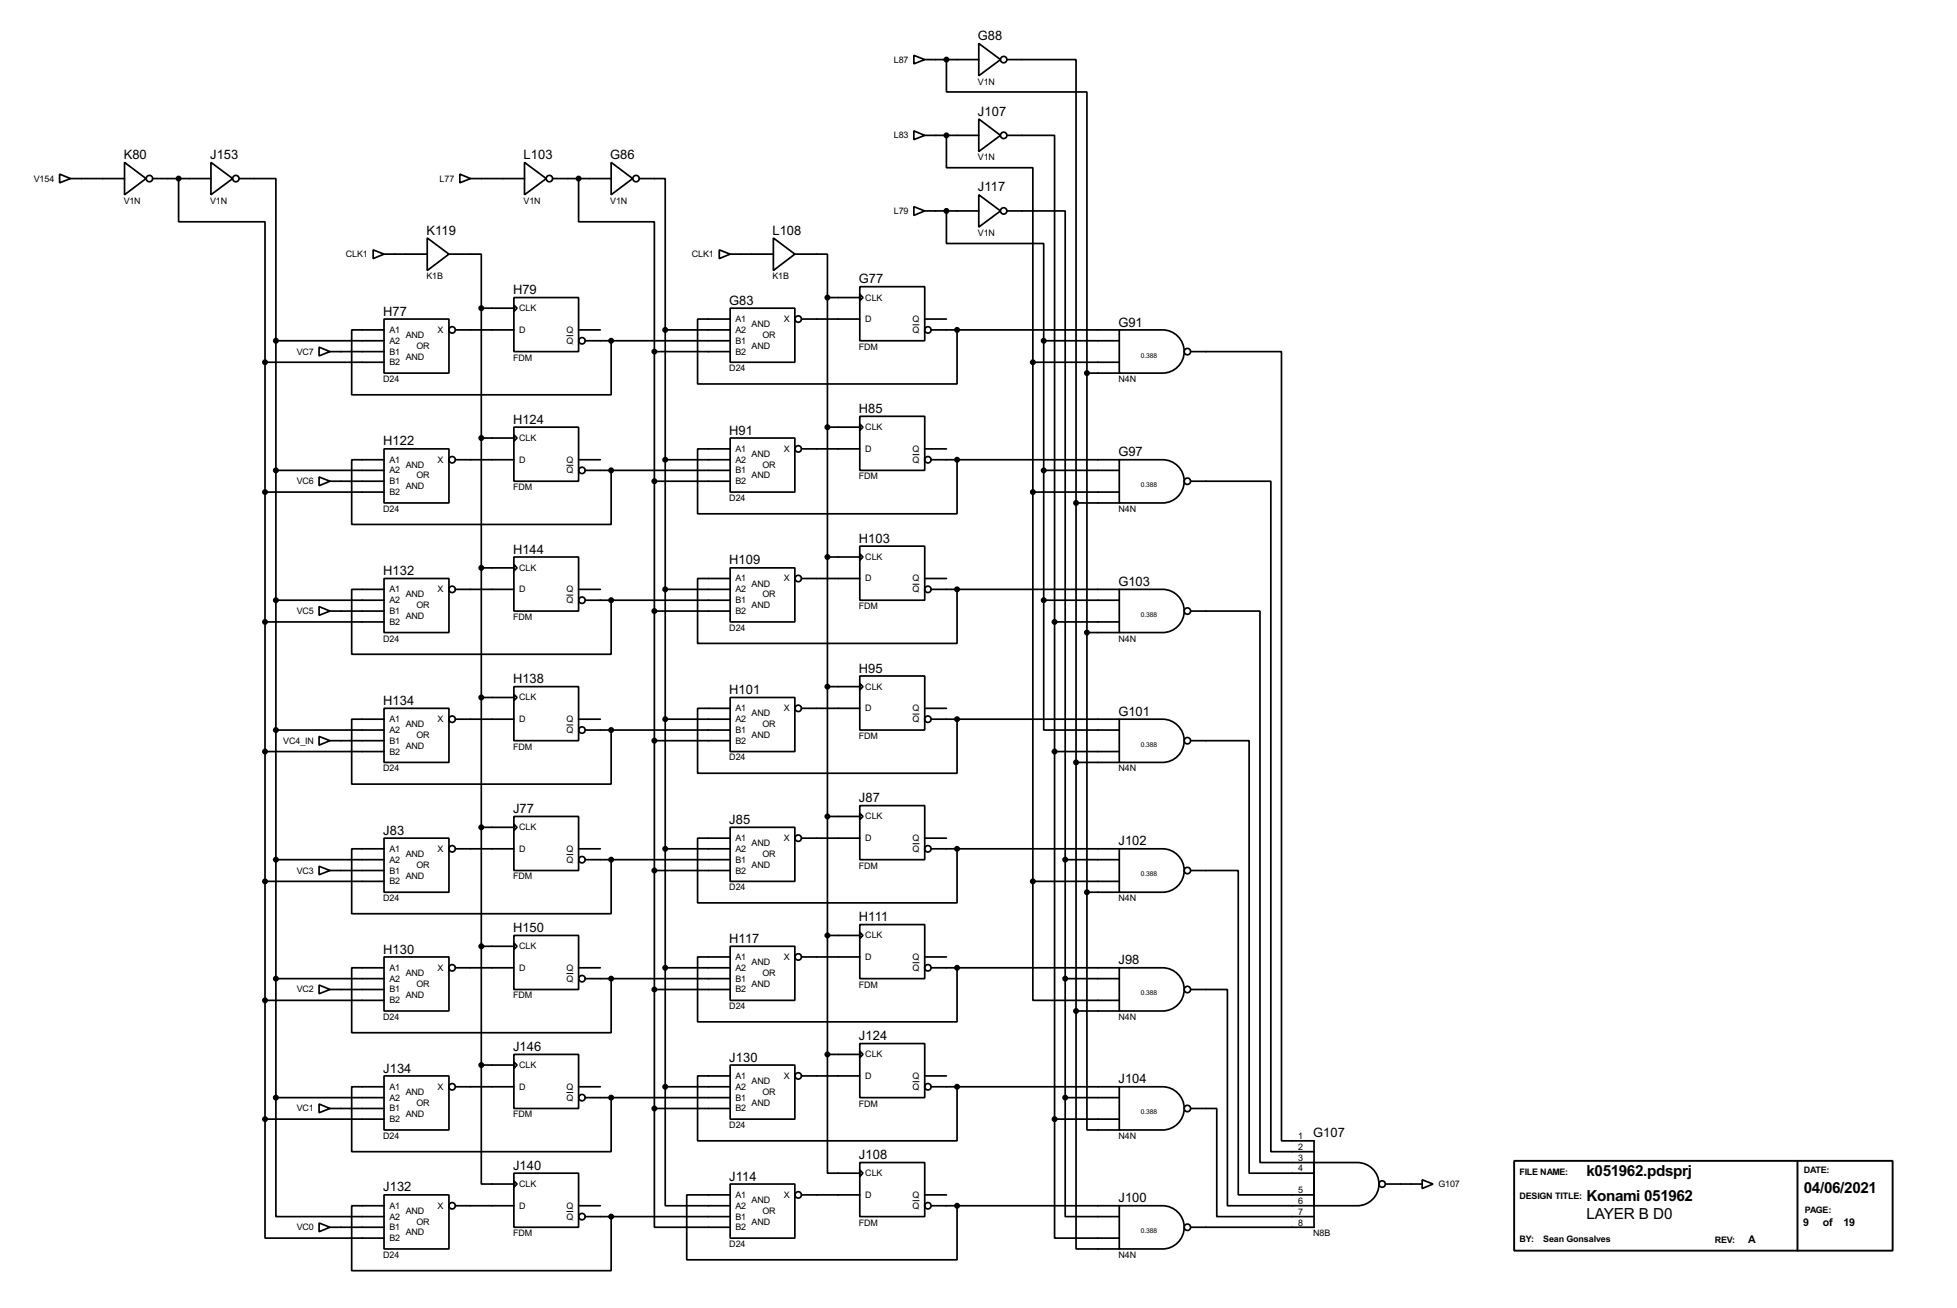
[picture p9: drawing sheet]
<svg xmlns="http://www.w3.org/2000/svg" width="460mm" height="307mm" viewBox="0 0 460 307" stroke-linecap="round" stroke-linejoin="round" font-family="sans-serif">
<g fill="none" stroke="#000" stroke-width=".4">
<path d="M214.7 13l2.5 1-2.5 1zM217.2 14h12.7M222.3 14v7.6h33v66.1M229.9 10.2l5.1 3.8-5.1 3.8zM236.5 14h16.3v104.2M29.3 38.2l5 3.8-5 3.8zM49.6 38.2l5.1 3.8-5.1 3.8zM123.2 38.2l5.1 3.8-5.1 3.8zM143.6 38.2l5 3.8-5 3.8zM214.7 30.8l2.5 1-2.5 1zM217.2 31.8h12.7M222.3 31.8v7.6h20.3v45.7"/>
<path d="M229.9 28l5.1 3.8-5.1 3.8zM236.5 31.8h11.2v114.3M14 40.9l2.6 1.1-2.6 1zM16.6 42h12.7M35.9 42h13.7M42 42v10.1h20.3v33M56.2 42h8.6v38.1M87.7 58.7l2.5 1-2.5 1.1zM90.2 59.7h10.2M100.4 55.9l5.1 3.8-5.1 3.9zM105.5 59.7h7.6v12.7M108 40.9l2.5 1.1-2.5 1z"/>
<path d="M110.5 42h12.7M129.8 42h13.8M135.9 42v10.1h17.8v30.5M150.2 42h6.1v35.5M169 58.7l2.5 1-2.5 1.1zM171.5 59.7h10.2M181.7 55.9l5 3.8-5 3.9zM186.7 59.7h7.7v10.2M214.7 48.6l2.5 1-2.5 1zM217.2 49.6h12.7M222.3 49.6v7.6h22.9v22.9M229.9 45.8l5.1 3.8-5.1 3.8z"/>
<path d="M236.5 49.6h13.7v152.4M90.2 75h15.3v12.7h-15.3zM90.2 77.5h-7.6v15.3h61v-12.7M107 77.5h13.7M113.1 72.4h7.6M113.1 72.4v177.8M120.7 69.9h15.2v12.7h-15.2zM120.7 71.7l.8 .7-.8 .8zM135.9 77.5h5.1M156.3 77.5h15.2M156.3 77.5v177.8M171.5 72.4h15.2v12.7h-15.2z"/>
<path d="M171.5 75h-7.6v15.2h60.9v-12.7M188.3 75h13.7M194.4 69.9h7.6M194.4 69.9v177.8M202 67.4h15.2v12.7h-15.2zM202 69.1l.7 .8-.7 .8zM217.2 75h5.1M218.7 77.5h44.2M262.9 77.5h10.2a5.1 5.1 0 0 1 5.1 5.1 5.1 5.1 0 0 1-5.1 5.1h-10.2zM62.3 85.1h27.9M62.3 85.1v177.8M64.8 80.1h25.4"/>
<path d="M64.8 80.1v177.8M75 81.6l2.5 1-2.5 1zM77.5 82.6h12.7M137.5 80.1h34M153.7 82.6h17.8M153.7 82.6v177.8M202 97.8h15.2v12.7h-15.2zM202 99.6l.7 .8-.7 .7zM242.6 85.1h20.3M242.6 85.1v122M245.2 80.1h17.7M245.2 80.1v60.9"/>
<path d="M255.3 87.7v121.9M255.3 87.7h7.6M279.7 82.6h21.3v185.4h7.7v20.3h-29M62.3 115.6h27.9M64.8 110.5h25.4M75 112.1l2.5 1-2.5 1zM77.5 113.1h12.7M90.2 105.5h15.3v12.7h-15.3zM90.2 108h-7.6v15.2h61v-12.7M107 108h13.7M113.1 102.9h7.6M120.7 100.4h15.2v12.7h-15.2z"/>
<path d="M120.7 102.2l.8 .7-.8 .8zM135.9 108h5.1M137.5 110.5h34M153.7 113.1h17.8M156.3 108h15.2M171.5 102.9h15.2v12.7h-15.2zM171.5 105.5h-7.6v15.2h60.9v-12.7M188.3 105.5h13.7M194.4 100.4h7.6M217.2 105.5h5.1M218.7 108h44.2M242.6 115.6h20.3"/>
<path d="M245.2 110.5h17.7M252.8 118.2v119.3M252.8 118.2h10.1M262.9 108h10.2a5.1 5.1 0 0 1 5.1 5.1 5.1 5.1 0 0 1-5.1 5.1h-10.2zM279.7 113.1h18.8v157.5h10.2M90.2 135.9h15.3v12.7h-15.3zM90.2 138.5h-7.6v15.2h61v-12.7M107 138.5h13.7M113.1 133.4h7.6M120.7 130.9h15.2v12.7h-15.2zM120.7 132.6l.8 .8-.8 .8zM135.9 138.5h5.1"/>
<path d="M156.3 138.5h15.2M171.5 133.4h15.2v12.7h-15.2zM171.5 135.9h-7.6v15.3h60.9v-12.7M188.3 135.9h13.7M194.4 130.9h7.6M202 128.3h15.2v12.7h-15.2zM202 130.1l.7 .8-.7 .7zM217.2 135.9h5.1M218.7 138.5h44.2M262.9 138.5h10.2a5.1 5.1 0 0 1 5.1 5 5.1 5.1 0 0 1-5.1 5.1h-10.2zM62.3 146.1h27.9M64.8 141h25.4"/>
<path d="M75 142.5l2.5 1.1-2.5 1zM77.5 143.6h12.7M137.5 141h34M153.7 143.6h17.8M202 158.8h15.2v12.7h-15.2zM245.2 141v30.5h17.7M245.2 141h17.7M247.7 146.1h15.2M247.7 146.1v116.8M255.3 148.6h7.6M279.7 143.6h16.3v129.5h12.7M62.3 176.6h27.9"/>
<path d="M64.8 171.5h25.4M75 173l2.5 1-2.5 1.1zM77.5 174h12.7M90.2 166.4h15.3v12.7h-15.3zM90.2 169h-7.6v15.2h61v-12.7M107 169h13.7M113.1 163.9h7.6M120.7 161.3h15.2v12.7h-15.2zM120.7 163.1l.8 .8-.8 .7zM135.9 169h5.1M137.5 171.5h34M153.7 174h17.8"/>
<path d="M156.3 169h15.2M171.5 163.9h15.2v12.7h-15.2zM171.5 166.4h-7.6v15.3h60.9v-12.7M188.3 166.4h13.7M194.4 161.3h7.6M202 160.6l.7 .7-.7 .8zM217.2 166.4h5.1M218.7 169h44.2M247.7 176.6h15.2M252.8 179.1h10.1M262.9 169h10.2a5.1 5.1 0 0 1 5.1 5 5.1 5.1 0 0 1-5.1 5.1h-10.2zM279.7 174h13.7v101.6h15.3"/>
<path d="M90.2 196.9h15.3v12.7h-15.3zM90.2 199.4h-7.6v15.3h61v-12.7M107 199.4h13.7M113.1 194.4h7.6M120.7 191.8h15.2v12.7h-15.2zM120.7 193.6l.8 .8-.8 .7zM135.9 199.4h5.1M156.3 199.4h15.2M171.5 194.4h15.2v12.7h-15.2zM171.5 196.9h-7.6v15.2h60.9v-12.7M188.3 196.9h13.7M194.4 191.8h7.6"/>
<path d="M202 189.3h15.2v12.7h-15.2zM202 191.1l.7 .7-.7 .8zM217.2 196.9h5.1M218.7 199.4h44.2M262.9 199.4h10.2a5.1 5.1 0 0 1 5.1 5.1 5.1 5.1 0 0 1-5.1 5.1h-10.2zM62.3 207.1h27.9M64.8 202h25.4M75 203.5l2.5 1-2.5 1zM77.5 204.5h12.7M120.7 219.8h15.2v12.7h-15.2zM137.5 202h34M153.7 204.5h17.8"/>
<path d="M194.4 219.8h7.6M202 217.2h15.2v12.7h-15.2zM202 219l.7 .8-.7 .7zM242.6 207.1v27.9h20.3M242.6 207.1h20.3M250.2 202h12.7M250.2 202v55.9M255.3 209.6v55.9h7.6M255.3 209.6h7.6M279.7 204.5h11.2v76.2h17.8M62.3 235h27.9M64.8 229.9h25.4"/>
<path d="M75 231.4l2.5 1.1-2.5 1zM77.5 232.5h12.7M90.2 224.8h15.3v12.7h-15.3zM90.2 227.4h-7.6v15.2h61v-12.7M107 227.4h13.7M113.1 222.3h7.6M120.7 221.5l.8 .8-.8 .8zM135.9 227.4h5.1M137.5 229.9h34M153.7 232.5h17.8M156.3 227.4h15.2M171.5 222.3h15.2v12.7h-15.2z"/>
<path d="M171.5 224.8h-7.6v15.3h60.9v-12.7M188.3 224.8h13.7M217.2 224.8h5.1M218.7 227.4h44.2M250.2 229.9h12.7M252.8 237.5v55.9h10.1M252.8 237.5h10.1M262.9 227.4h10.2a5.1 5.1 0 0 1 5.1 5 5.1 5.1 0 0 1-5.1 5.1h-10.2zM279.7 232.5h8.6v50.8h20.4M64.8 257.9v27.9h25.4M64.8 257.9h25.4M75 259.4l2.5 1-2.5 1z"/>
<path d="M90.2 252.8h15.3v12.7h-15.3zM90.2 255.3h-7.6v15.3h61v-12.7M107 255.3h13.7M113.1 250.2v28h7.6M113.1 250.2h7.6M120.7 247.7h15.2v12.7h-15.2zM120.7 249.5l.8 .7-.8 .8zM135.9 255.3h5.1M137.5 257.9h34M156.3 255.3v28h15.2M156.3 255.3h15.2M171.5 250.2h15.2v12.7h-15.2z"/>
<path d="M171.5 252.8h-7.6v15.2h60.9v-12.7M188.3 252.8h13.7M194.4 247.7v27.9h7.6M194.4 247.7h7.6M202 245.2h15.2v12.7h-15.2zM202 246.9l.7 .8-.7 .8zM217.2 252.8h5.1M218.7 255.3h44.2M250.2 257.9v27.9h12.7M250.2 257.9h12.7M262.9 255.3h10.2a5.1 5.1 0 0 1 5.1 5.1 5.1 5.1 0 0 1-5.1 5.1h-10.2zM62.3 262.9v28h27.9"/>
<path d="M62.3 262.9h27.9M77.5 260.4h12.7M120.7 275.6h15.2v12.7h-15.2zM120.7 277.4l.8 .8-.8 .7zM153.7 260.4v27.9h17.8M153.7 260.4h17.8M171.5 278.2h15.2v12.7h-15.2zM202 273.1h15.2v12.7h-15.2zM202 274.9l.7 .7-.7 .8zM247.7 262.9v28h15.2M247.7 262.9h15.2M279.7 260.4h6.1v25.4h22.9"/>
<path d="M308.7 273.1h10.1a5.1 5.1 0 0 1 5.1 5.1 5.1 5.1 0 0 1-5.1 5.1h-10.1zM325.4 278.2h8.7M334.1 277.2l2.5 1-2.5 1zM75 287.3l2.5 1-2.5 1.1zM77.5 288.3h12.7M90.2 280.7h15.3v12.7h-15.3zM90.2 283.3h-7.6v15.2h61v-12.7M107 283.3h13.7M135.9 283.3h5.1M137.5 285.8h34M171.5 280.7h-10.2v15.3h63.5v-12.7M188.3 280.7h13.7"/>
<path d="M217.2 280.7h5.1M218.7 283.3h44.2M262.9 283.3h10.2a5.1 5.1 0 0 1 5.1 5 5.1 5.1 0 0 1-5.1 5.1h-10.2z"/>
<circle cx="235.7" cy="14" r=".75"/>
<circle cx="235.7" cy="31.8" r=".75"/>
<circle cx="35.1" cy="42" r=".75"/>
<circle cx="55.4" cy="42" r=".75"/>
<circle cx="129" cy="42" r=".75"/>
<circle cx="149.4" cy="42" r=".75"/>
<circle cx="235.7" cy="49.6" r=".75"/>
<circle cx="106.2" cy="77.5" r=".75"/>
<circle cx="187.5" cy="75" r=".75"/>
<circle cx="217.9" cy="77.5" r=".75"/>
<circle cx="136.7" cy="80.1" r=".75"/>
<circle cx="278.9" cy="82.6" r=".75"/>
<circle cx="106.2" cy="108" r=".75"/>
<circle cx="136.7" cy="110.5" r=".75"/>
<circle cx="187.5" cy="105.5" r=".75"/>
<circle cx="217.9" cy="108" r=".75"/>
<circle cx="278.9" cy="113.1" r=".75"/>
<circle cx="106.2" cy="138.5" r=".75"/>
<circle cx="187.5" cy="135.9" r=".75"/>
<circle cx="217.9" cy="138.5" r=".75"/>
<circle cx="136.7" cy="141" r=".75"/>
<circle cx="278.9" cy="143.6" r=".75"/>
<circle cx="106.2" cy="169" r=".75"/>
<circle cx="136.7" cy="171.5" r=".75"/>
<circle cx="187.5" cy="166.4" r=".75"/>
<circle cx="217.9" cy="169" r=".75"/>
<circle cx="278.9" cy="174" r=".75"/>
<circle cx="106.2" cy="199.4" r=".75"/>
<circle cx="187.5" cy="196.9" r=".75"/>
<circle cx="217.9" cy="199.4" r=".75"/>
<circle cx="136.7" cy="202" r=".75"/>
<circle cx="278.9" cy="204.5" r=".75"/>
<circle cx="106.2" cy="227.4" r=".75"/>
<circle cx="136.7" cy="229.9" r=".75"/>
<circle cx="187.5" cy="224.8" r=".75"/>
<circle cx="217.9" cy="227.4" r=".75"/>
<circle cx="278.9" cy="232.5" r=".75"/>
<circle cx="106.2" cy="255.3" r=".75"/>
<circle cx="136.7" cy="257.9" r=".75"/>
<circle cx="187.5" cy="252.8" r=".75"/>
<circle cx="217.9" cy="255.3" r=".75"/>
<circle cx="278.9" cy="260.4" r=".75"/>
<circle cx="324.6" cy="278.2" r=".75"/>
<circle cx="106.2" cy="283.3" r=".75"/>
<circle cx="136.7" cy="285.8" r=".75"/>
<circle cx="187.5" cy="280.7" r=".75"/>
<circle cx="217.9" cy="283.3" r=".75"/>
<circle cx="278.9" cy="288.3" r=".75"/>
</g>
<g fill="none" stroke="#000" stroke-width=".23">
<path d="M133.1 78.9h1.6M214.4 76.3h1.6M133.1 109.3h1.6M214.4 106.8h1.6M133.1 139.8h1.6M214.4 137.3h1.6M133.1 170.3h1.6M214.4 167.8h1.6M214.4 198.2h1.6M133.1 200.8h1.6M133.1 228.7h1.6M214.4 226.2h1.6"/>
<path d="M133.1 256.7h1.6M214.4 254.1h1.6M133.1 284.6h1.6M214.4 282.1h1.6"/>
</g>
<g fill="#000" stroke="#000" stroke-width=".4">
<circle cx="222.3" cy="14" r=".5"/>
<circle cx="222.3" cy="31.8" r=".5"/>
<circle cx="41.9" cy="42" r=".5"/>
<circle cx="135.9" cy="42" r=".5"/>
<circle cx="222.3" cy="49.6" r=".5"/>
<circle cx="113" cy="72.4" r=".5"/>
<circle cx="156.2" cy="77.5" r=".5"/>
<circle cx="194.3" cy="69.9" r=".5"/>
<circle cx="224.8" cy="77.5" r=".5"/>
<circle cx="62.2" cy="85.1" r=".5"/>
<circle cx="64.8" cy="80.1" r=".5"/>
<circle cx="143.5" cy="80.1" r=".5"/>
<circle cx="153.7" cy="82.6" r=".5"/>
<circle cx="242.6" cy="85.1" r=".5"/>
<circle cx="245.1" cy="80.1" r=".5"/>
<circle cx="255.3" cy="87.7" r=".5"/>
<circle cx="62.2" cy="115.6" r=".5"/>
<circle cx="64.8" cy="110.5" r=".5"/>
<circle cx="113" cy="102.9" r=".5"/>
<circle cx="143.5" cy="110.5" r=".5"/>
<circle cx="153.7" cy="113.1" r=".5"/>
<circle cx="156.2" cy="108" r=".5"/>
<circle cx="194.3" cy="100.4" r=".5"/>
<circle cx="224.8" cy="108" r=".5"/>
<circle cx="242.6" cy="115.6" r=".5"/>
<circle cx="245.1" cy="110.5" r=".5"/>
<circle cx="252.7" cy="118.2" r=".5"/>
<circle cx="113" cy="133.4" r=".5"/>
<circle cx="156.2" cy="138.5" r=".5"/>
<circle cx="194.3" cy="130.9" r=".5"/>
<circle cx="224.8" cy="138.5" r=".5"/>
<circle cx="62.2" cy="146.1" r=".5"/>
<circle cx="64.8" cy="141" r=".5"/>
<circle cx="143.5" cy="141" r=".5"/>
<circle cx="153.7" cy="143.6" r=".5"/>
<circle cx="245.1" cy="141" r=".5"/>
<circle cx="247.7" cy="146.1" r=".5"/>
<circle cx="255.3" cy="148.6" r=".5"/>
<circle cx="62.2" cy="176.6" r=".5"/>
<circle cx="64.8" cy="171.5" r=".5"/>
<circle cx="113" cy="163.9" r=".5"/>
<circle cx="143.5" cy="171.5" r=".5"/>
<circle cx="153.7" cy="174" r=".5"/>
<circle cx="156.2" cy="169" r=".5"/>
<circle cx="194.3" cy="161.3" r=".5"/>
<circle cx="224.8" cy="169" r=".5"/>
<circle cx="247.7" cy="176.6" r=".5"/>
<circle cx="252.7" cy="179.1" r=".5"/>
<circle cx="113" cy="194.4" r=".5"/>
<circle cx="156.2" cy="199.4" r=".5"/>
<circle cx="194.3" cy="191.8" r=".5"/>
<circle cx="224.8" cy="199.4" r=".5"/>
<circle cx="62.2" cy="207.1" r=".5"/>
<circle cx="64.8" cy="202" r=".5"/>
<circle cx="143.5" cy="202" r=".5"/>
<circle cx="153.7" cy="204.5" r=".5"/>
<circle cx="194.3" cy="219.8" r=".5"/>
<circle cx="242.6" cy="207.1" r=".5"/>
<circle cx="250.2" cy="202" r=".5"/>
<circle cx="255.3" cy="209.6" r=".5"/>
<circle cx="62.2" cy="235" r=".5"/>
<circle cx="64.8" cy="229.9" r=".5"/>
<circle cx="113" cy="222.3" r=".5"/>
<circle cx="143.5" cy="229.9" r=".5"/>
<circle cx="153.7" cy="232.5" r=".5"/>
<circle cx="156.2" cy="227.4" r=".5"/>
<circle cx="224.8" cy="227.4" r=".5"/>
<circle cx="250.2" cy="229.9" r=".5"/>
<circle cx="252.7" cy="237.5" r=".5"/>
<circle cx="64.8" cy="257.9" r=".5"/>
<circle cx="113" cy="250.2" r=".5"/>
<circle cx="143.5" cy="257.9" r=".5"/>
<circle cx="156.2" cy="255.3" r=".5"/>
<circle cx="194.3" cy="247.7" r=".5"/>
<circle cx="224.8" cy="255.3" r=".5"/>
<circle cx="250.2" cy="257.9" r=".5"/>
<circle cx="62.2" cy="262.9" r=".5"/>
<circle cx="153.7" cy="260.4" r=".5"/>
<circle cx="247.7" cy="262.9" r=".5"/>
<circle cx="143.5" cy="285.8" r=".5"/>
<circle cx="224.8" cy="283.3" r=".5"/>
</g>
<path d="M355.7 272.7h88.9v21.1h-88.9zM422.2 272.7v21.1" fill="none" stroke="#000" stroke-width=".45"/>
<g font-size="4">
<text x="372.7" y="276.3">k051962.pdsprj</text>
<text x="423.7" y="280.4">04/06/2021</text>
<text x="372.7" y="286.5">LAYER B D0</text>
<text x="372.7" y="282.1">Konami 051962</text>
</g>
<g font-size="3.4">
<text x="229.7" y="9.4">G88</text>
<text x="229.7" y="27.2">J107</text>
<text x="29.1" y="37.4">K80</text>
<text x="49.4" y="37.4">J153</text>
<text x="123" y="37.4">L103</text>
<text x="143.4" y="37.4">G86</text>
<text x="229.7" y="45">J117</text>
<text x="100.2" y="55.1">K119</text>
<text x="181.5" y="55.1">L108</text>
<text x="120.5" y="69.1">H79</text>
<text x="171.3" y="71.6">G83</text>
<text x="201.8" y="66.6">G77</text>
<text x="90" y="74.1">H77</text>
<text x="262.7" y="76.7">G91</text>
<text x="120.5" y="99.5">H124</text>
<text x="201.8" y="97">H85</text>
<text x="90" y="104.7">H122</text>
<text x="171.3" y="102.1">H91</text>
<text x="262.7" y="107.2">G97</text>
<text x="120.5" y="130.1">H144</text>
<text x="201.8" y="127.5">H103</text>
<text x="90" y="135.1">H132</text>
<text x="171.3" y="132.6">H109</text>
<text x="262.7" y="137.7">G103</text>
<text x="120.5" y="160.5">H138</text>
<text x="201.8" y="158">H95</text>
<text x="90" y="165.6">H134</text>
<text x="171.3" y="163.1">H101</text>
<text x="262.7" y="168.2">G101</text>
<text x="120.5" y="191">J77</text>
<text x="201.8" y="188.5">J87</text>
<text x="90" y="196.1">J83</text>
<text x="171.3" y="193.6">J85</text>
<text x="262.7" y="198.6">J102</text>
<text x="120.5" y="219">H150</text>
<text x="171.3" y="221.5">H117</text>
<text x="201.8" y="216.4">H111</text>
<text x="90" y="224">H130</text>
<text x="262.7" y="226.6">J98</text>
<text x="201.8" y="244.4">J124</text>
<text x="90" y="252">J134</text>
<text x="120.5" y="246.9">J146</text>
<text x="171.3" y="249.4">J130</text>
<text x="262.7" y="254.5">J104</text>
<text x="308.5" y="267.2">G107</text>
<text x="120.5" y="274.8">J140</text>
<text x="201.8" y="272.3">J108</text>
<text x="90" y="279.9">J132</text>
<text x="171.3" y="277.4">J114</text>
<text x="262.7" y="282.5">J100</text>
</g>
<g font-size="2.8">
<text x="410.6" y="292.1">A</text>
<text x="423.6" y="288.1">9</text>
<text x="428.2" y="288.1">of</text>
<text x="433" y="288.1">19</text>
</g>
<g font-size="2.4">
<text x="210" y="14.7">L87</text>
<text x="229.7" y="19.9">V1N</text>
<text x="210" y="32.5">L83</text>
<text x="229.7" y="37.7">V1N</text>
<text x="8" y="42.7">V154</text>
<text x="29.1" y="47.9">V1N</text>
<text x="49.4" y="47.9">V1N</text>
<text x="103.3" y="42.7">L77</text>
<text x="123" y="47.9">V1N</text>
<text x="143.4" y="47.9">V1N</text>
<text x="210" y="50.2">L79</text>
<text x="229.7" y="55.4">V1N</text>
<text x="81.3" y="60.4">CLK1</text>
<text x="100.2" y="65.6">K1B</text>
<text x="162.5" y="60.4">CLK1</text>
<text x="181.5" y="65.6">K1B</text>
<text x="203.3" y="70.6">CLK</text>
<text x="122" y="73.1">CLK</text>
<text x="172.8" y="75.6">A1</text>
<text x="176.6" y="76.9">AND</text>
<text x="184.1" y="75.6">X</text>
<text x="203.3" y="75.6">D</text>
<text x="214.4" y="75.6">Q</text>
<text x="69.7" y="83.3">VC7</text>
<text x="91.5" y="78.2">A1</text>
<text x="91.5" y="83.3">B1</text>
<text x="91.5" y="80.8">A2</text>
<text x="95.3" y="79.4">AND</text>
<text x="97.8" y="81.9">OR</text>
<text x="102.8" y="78.2">X</text>
<text x="122" y="78.2">D</text>
<text x="133.1" y="78.2">Q</text>
<text x="133.1" y="80.8">Q</text>
<text x="172.8" y="80.8">B1</text>
<text x="172.8" y="83.3">B2</text>
<text x="172.8" y="78.2">A2</text>
<text x="176.6" y="81.9">AND</text>
<text x="179.1" y="79.4">OR</text>
<text x="201.8" y="82.2">FDM</text>
<text x="214.4" y="78.2">Q</text>
<text x="90" y="89.7">D24</text>
<text x="91.5" y="85.8">B2</text>
<text x="95.3" y="84.5">AND</text>
<text x="120.5" y="84.7">FDM</text>
<text x="171.3" y="87.2">D24</text>
<text x="262.7" y="89.7">N4N</text>
<text x="203.3" y="101">CLK</text>
<text x="122" y="103.6">CLK</text>
<text x="172.8" y="106.2">A1</text>
<text x="176.6" y="107.3">AND</text>
<text x="184.1" y="106.2">X</text>
<text x="203.3" y="106.2">D</text>
<text x="214.4" y="106.2">Q</text>
<text x="69.7" y="113.7">VC6</text>
<text x="91.5" y="108.7">A1</text>
<text x="91.5" y="113.7">B1</text>
<text x="91.5" y="111.2">A2</text>
<text x="95.3" y="109.9">AND</text>
<text x="97.8" y="112.4">OR</text>
<text x="102.8" y="108.7">X</text>
<text x="122" y="108.7">D</text>
<text x="133.1" y="108.7">Q</text>
<text x="133.1" y="111.2">Q</text>
<text x="172.8" y="111.2">B1</text>
<text x="172.8" y="113.7">B2</text>
<text x="172.8" y="108.7">A2</text>
<text x="176.6" y="112.4">AND</text>
<text x="179.1" y="109.9">OR</text>
<text x="201.8" y="112.6">FDM</text>
<text x="214.4" y="108.7">Q</text>
<text x="91.5" y="116.3">B2</text>
<text x="95.3" y="115">AND</text>
<text x="120.5" y="115.1">FDM</text>
<text x="171.3" y="117.7">D24</text>
<text x="90" y="120.3">D24</text>
<text x="262.7" y="120.3">N4N</text>
<text x="203.3" y="131.6">CLK</text>
<text x="122" y="134.1">CLK</text>
<text x="172.8" y="136.6">A1</text>
<text x="176.6" y="137.8">AND</text>
<text x="184.1" y="136.6">X</text>
<text x="203.3" y="136.6">D</text>
<text x="214.4" y="136.6">Q</text>
<text x="91.5" y="139.2">A1</text>
<text x="91.5" y="141.7">A2</text>
<text x="95.3" y="140.4">AND</text>
<text x="97.8" y="142.9">OR</text>
<text x="102.8" y="139.2">X</text>
<text x="122" y="139.2">D</text>
<text x="133.1" y="139.2">Q</text>
<text x="133.1" y="141.7">Q</text>
<text x="172.8" y="141.7">B1</text>
<text x="172.8" y="139.2">A2</text>
<text x="176.6" y="142.9">AND</text>
<text x="179.1" y="140.4">OR</text>
<text x="201.8" y="143.1">FDM</text>
<text x="214.4" y="139.2">Q</text>
<text x="69.7" y="144.3">VC5</text>
<text x="91.5" y="144.3">B1</text>
<text x="91.5" y="146.8">B2</text>
<text x="95.3" y="145.5">AND</text>
<text x="120.5" y="145.7">FDM</text>
<text x="171.3" y="148.2">D24</text>
<text x="172.8" y="144.3">B2</text>
<text x="90" y="150.7">D24</text>
<text x="262.7" y="150.7">N4N</text>
<text x="122" y="164.6">CLK</text>
<text x="172.8" y="167.1">A1</text>
<text x="184.1" y="167.1">X</text>
<text x="203.3" y="162">CLK</text>
<text x="203.3" y="167.1">D</text>
<text x="214.4" y="167.1">Q</text>
<text x="91.5" y="169.7">A1</text>
<text x="91.5" y="172.2">A2</text>
<text x="95.3" y="170.9">AND</text>
<text x="97.8" y="173.4">OR</text>
<text x="102.8" y="169.7">X</text>
<text x="122" y="169.7">D</text>
<text x="133.1" y="169.7">Q</text>
<text x="133.1" y="172.2">Q</text>
<text x="172.8" y="172.2">B1</text>
<text x="172.8" y="169.7">A2</text>
<text x="176.6" y="168.3">AND</text>
<text x="176.6" y="173.4">AND</text>
<text x="179.1" y="170.9">OR</text>
<text x="201.8" y="173.6">FDM</text>
<text x="214.4" y="169.7">Q</text>
<text x="66.6" y="174.7">VC4_IN</text>
<text x="91.5" y="174.7">B1</text>
<text x="91.5" y="177.3">B2</text>
<text x="95.3" y="175.9">AND</text>
<text x="120.5" y="176.1">FDM</text>
<text x="171.3" y="178.7">D24</text>
<text x="172.8" y="174.7">B2</text>
<text x="90" y="181.2">D24</text>
<text x="262.7" y="181.2">N4N</text>
<text x="122" y="195.1">CLK</text>
<text x="172.8" y="197.6">A1</text>
<text x="184.1" y="197.6">X</text>
<text x="203.3" y="192.5">CLK</text>
<text x="203.3" y="197.6">D</text>
<text x="214.4" y="197.6">Q</text>
<text x="91.5" y="200.1">A1</text>
<text x="91.5" y="202.7">A2</text>
<text x="95.3" y="201.3">AND</text>
<text x="97.8" y="203.9">OR</text>
<text x="102.8" y="200.1">X</text>
<text x="122" y="200.1">D</text>
<text x="133.1" y="200.1">Q</text>
<text x="133.1" y="202.7">Q</text>
<text x="172.8" y="202.7">B1</text>
<text x="172.8" y="200.1">A2</text>
<text x="176.6" y="198.8">AND</text>
<text x="176.6" y="203.9">AND</text>
<text x="179.1" y="201.3">OR</text>
<text x="214.4" y="200.1">Q</text>
<text x="69.7" y="205.2">VC3</text>
<text x="91.5" y="205.2">B1</text>
<text x="91.5" y="207.8">B2</text>
<text x="95.3" y="206.4">AND</text>
<text x="120.5" y="206.6">FDM</text>
<text x="171.3" y="209.2">D24</text>
<text x="172.8" y="205.2">B2</text>
<text x="201.8" y="204.1">FDM</text>
<text x="90" y="211.7">D24</text>
<text x="262.7" y="211.7">N4N</text>
<text x="203.3" y="220.5">CLK</text>
<text x="122" y="223">CLK</text>
<text x="172.8" y="225.5">A1</text>
<text x="176.6" y="226.7">AND</text>
<text x="184.1" y="225.5">X</text>
<text x="203.3" y="225.5">D</text>
<text x="214.4" y="225.5">Q</text>
<text x="69.7" y="233.2">VC2</text>
<text x="91.5" y="228.1">A1</text>
<text x="91.5" y="233.2">B1</text>
<text x="91.5" y="230.6">A2</text>
<text x="95.3" y="229.3">AND</text>
<text x="97.8" y="231.8">OR</text>
<text x="102.8" y="228.1">X</text>
<text x="122" y="228.1">D</text>
<text x="133.1" y="228.1">Q</text>
<text x="133.1" y="230.6">Q</text>
<text x="172.8" y="230.6">B1</text>
<text x="172.8" y="233.2">B2</text>
<text x="172.8" y="228.1">A2</text>
<text x="176.6" y="231.8">AND</text>
<text x="179.1" y="229.3">OR</text>
<text x="201.8" y="232">FDM</text>
<text x="214.4" y="228.1">Q</text>
<text x="90" y="239.6">D24</text>
<text x="91.5" y="235.7">B2</text>
<text x="95.3" y="234.4">AND</text>
<text x="120.5" y="234.6">FDM</text>
<text x="171.3" y="237.1">D24</text>
<text x="262.7" y="239.6">N4N</text>
<text x="122" y="250.9">CLK</text>
<text x="203.3" y="248.4">CLK</text>
<text x="91.5" y="256">A1</text>
<text x="95.3" y="257.2">AND</text>
<text x="102.8" y="256">X</text>
<text x="122" y="256">D</text>
<text x="133.1" y="256">Q</text>
<text x="172.8" y="253.5">A1</text>
<text x="172.8" y="256">A2</text>
<text x="176.6" y="254.7">AND</text>
<text x="179.1" y="257.2">OR</text>
<text x="184.1" y="253.5">X</text>
<text x="203.3" y="253.5">D</text>
<text x="214.4" y="253.5">Q</text>
<text x="214.4" y="256">Q</text>
<text x="69.7" y="261.1">VC1</text>
<text x="91.5" y="261.1">B1</text>
<text x="91.5" y="263.6">B2</text>
<text x="91.5" y="258.6">A2</text>
<text x="95.3" y="262.3">AND</text>
<text x="97.8" y="259.8">OR</text>
<text x="120.5" y="262.5">FDM</text>
<text x="133.1" y="258.6">Q</text>
<text x="172.8" y="258.6">B1</text>
<text x="172.8" y="261.1">B2</text>
<text x="176.6" y="259.8">AND</text>
<text x="201.8" y="260">FDM</text>
<text x="90" y="267.6">D24</text>
<text x="171.3" y="265">D24</text>
<text x="262.7" y="267.6">N4N</text>
<text x="305" y="267.6">1</text>
<text x="305" y="270.2">2</text>
<text x="305" y="272.7">3</text>
<text x="305" y="275.2">4</text>
<text x="423.7" y="275.6">DATE:</text>
<text x="122" y="278.9">CLK</text>
<text x="172.8" y="281.4">A1</text>
<text x="184.1" y="281.4">X</text>
<text x="203.3" y="276.3">CLK</text>
<text x="203.3" y="281.4">D</text>
<text x="214.4" y="281.4">Q</text>
<text x="305" y="280.3">5</text>
<text x="337.9" y="278.9">G107</text>
<text x="356.9" y="276.1">FILE NAME:</text>
<text x="356.9" y="281.6">DESIGN TITLE:</text>
<text x="91.5" y="284">A1</text>
<text x="91.5" y="286.5">A2</text>
<text x="95.3" y="285.2">AND</text>
<text x="97.8" y="287.7">OR</text>
<text x="102.8" y="284">X</text>
<text x="122" y="284">D</text>
<text x="133.1" y="284">Q</text>
<text x="133.1" y="286.5">Q</text>
<text x="172.8" y="286.5">B1</text>
<text x="172.8" y="284">A2</text>
<text x="176.6" y="282.6">AND</text>
<text x="176.6" y="287.7">AND</text>
<text x="179.1" y="285.2">OR</text>
<text x="201.8" y="287.9">FDM</text>
<text x="214.4" y="284">Q</text>
<text x="305" y="282.9">6</text>
<text x="305" y="285.4">7</text>
<text x="305" y="287.9">8</text>
<text x="424" y="285">PAGE:</text>
<text x="69.7" y="289">VC0</text>
<text x="91.5" y="289">B1</text>
<text x="91.5" y="291.6">B2</text>
<text x="95.3" y="290.2">AND</text>
<text x="120.5" y="290.4">FDM</text>
<text x="171.3" y="293">D24</text>
<text x="172.8" y="289">B2</text>
<text x="308.5" y="290.4">N8B</text>
<text x="356.9" y="291.9">BY:</text>
<text x="362.5" y="291.9">Sean Gonsalves</text>
<text x="402.8" y="292">REV:</text>
<text x="90" y="295.5">D24</text>
<text x="262.7" y="295.5">N4N</text>
</g>
<g font-size="1.8">
<text x="268" y="84">0.388</text>
<text x="268" y="114.4">0.388</text>
<text x="268" y="145">0.388</text>
<text x="268" y="175.4">0.388</text>
<text x="268" y="205.9">0.388</text>
<text x="268" y="233.9">0.388</text>
<text x="268" y="261.8">0.388</text>
<text x="268" y="289.7">0.388</text>
</g>
</svg>
